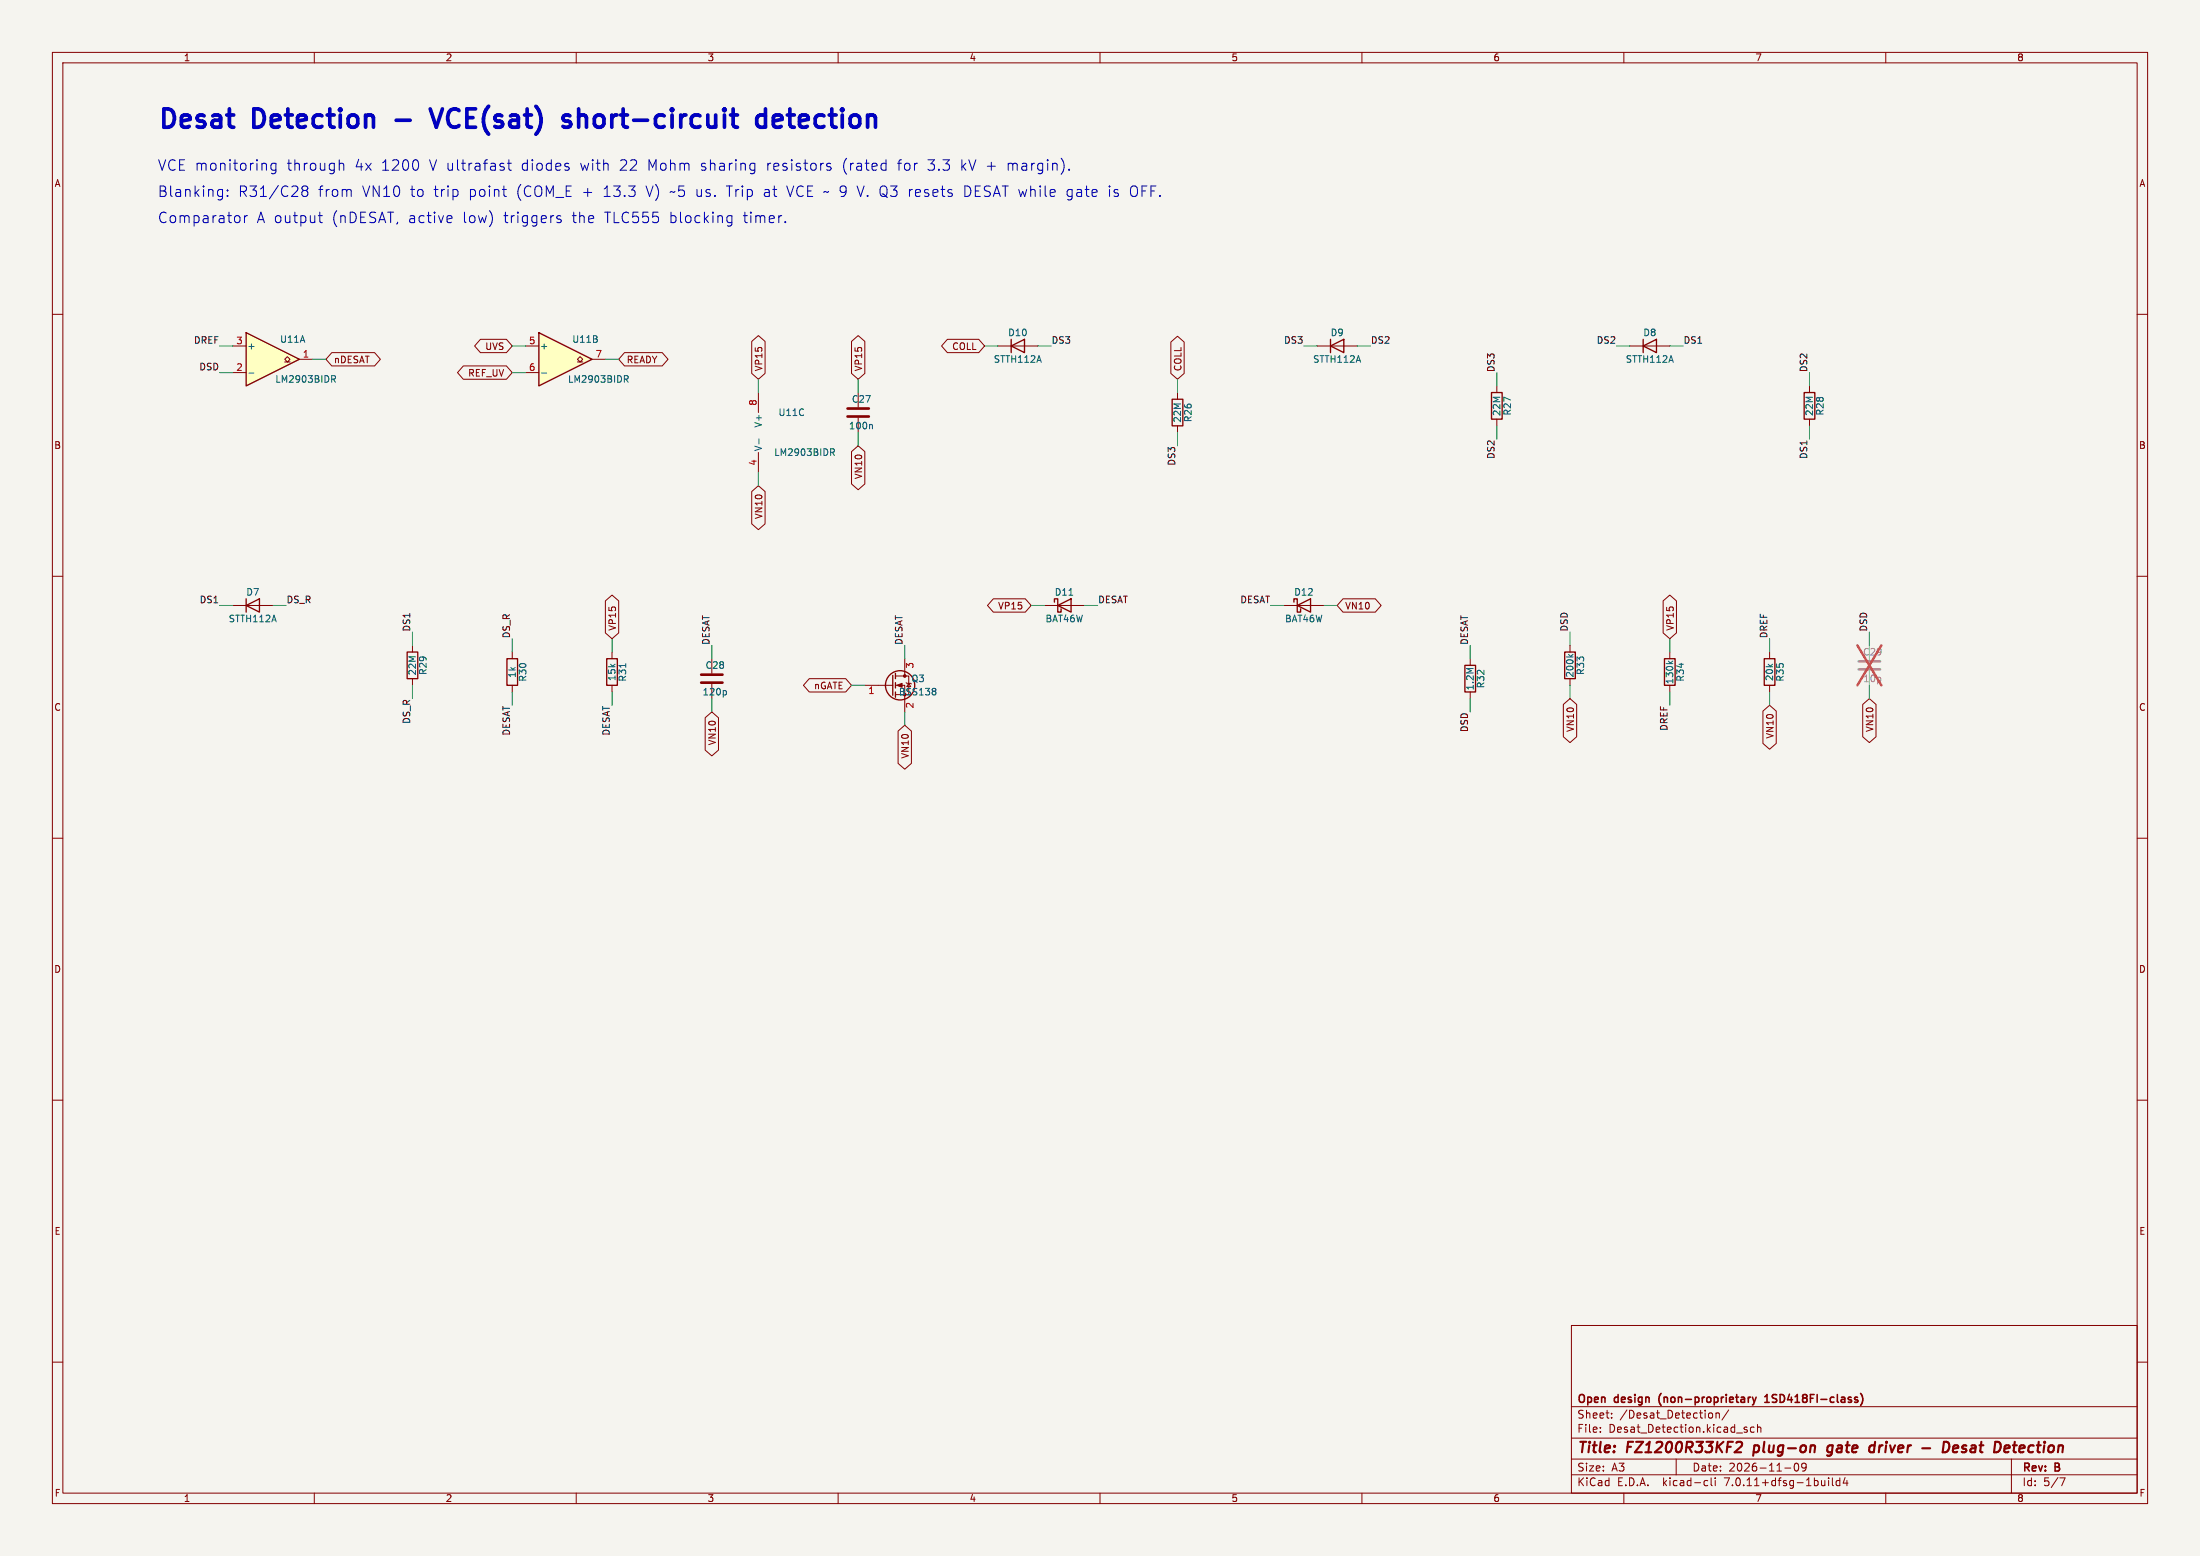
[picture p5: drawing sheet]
<svg xmlns="http://www.w3.org/2000/svg" width="420mm" height="297mm" viewBox="0 0 420 297" stroke-linecap="round" stroke-linejoin="round" font-family="sans-serif">
<path d="M0 0h420v297h-420z" fill="#f5f4ef" stroke="#f5f4ef" stroke-width=".19"/>
<g fill="none" stroke="#840000" stroke-width=".19">
<path d="M10 10h400v277h-400zM12 12h396v273h-396zM60 10v2M110 10v2M160 10v2M210 10v2M260 10v2M310 10v2M360 10v2M10 60h2M408 60h2M144.8 74.9v3.8"/>
<path d="M190.5 66h7.6M224.8 74.9v1.3M251.5 66h7.6M144.8 86.4v3.8M224.8 81.3v1.3M10 110h2M245.1 115.6h7.6M408 110h2M135.9 125.7v2.8M135.9 130.6v2.8M10 160h2M408 160h2"/>
<path d="M10 210h2M408 210h2M10 260h2M300 253h108v32h-108zM408 260h2M300 278.5h108M300 274.5h108M300 268.5h108M305.5 273.2v.2M305.5 272.5v.1M307.7 270.5v.2M307.7 269.8v.1"/>
<path d="M320 278.5v3M326.4 269.7l.4 .1 .1 .2v.5l-.5 .2M327.6 269.8l.2-.1 .4 .1v.9M327.6 269.7v1M330 269.1l-1.3 1.9M332.9 272.7l.7 .4-.2 .3-.5-.1M333.5 272.5l-.3-.1-.3 .2M334.9 272.5l-.5-.1-.2 .3 .1 .6h.6M335.5 272.5l.2-.1 .4 .1 .1 .9M335.5 271.9v1.5M342.7 279.4a.81 .81 0 0 0 .3 1.4l.2-.2 .2-.4-.2-.8M344 279.4l-.1 .5 .2 .2 .4 .1 .3-.3"/>
<path d="M344.7 279.4a.99 .99 0 0 1-.3 1.4h-.3M384 278.5v6.5M60 285v2M110 285v2M160 285v2M210 285v2M260 285v2M300 281.5h108M310 285v2M325.6 282.6l.4 .1M326 283.5l-.4 .1M326.7 282.1v1.3l.2 .2"/>
<path d="M327.4 282.1v.1M327.4 282.6v1M340.7 280.2h1.2M349.1 282.1v.1M349.1 282.6v1M349.8 282.1v1.3l.2 .2M351.2 282.7l-.4-.1-.3 .3 .2 .6h.5M351.2 282.1v1.5M352.2 282l-.3 1.1h.9M352.6 282.6v1M360 285v2M393.2 282.1h1l-.6 1.5"/>
</g>
<path d="M331.6 275.3l.7-.1 .2 .2 .1 .4-.2 .3-1.3 1.1h1.3M334.9 275.9l-.2 2M349.7 277.5a.6 .6 0 0 1-.9 .3M349.7 275.9a.66 .66 0 0 0-.8 .4l-.1 .5 .2 .3h.7M357.3 275.9l.6 .1M357.7 277.1l-.6 .1M358 275.2l-.3 2M367 276.4h1.5M372.1 276.1a.72 .72 0 0 0-.5-.9h-.5l-.2 2M372.8 276.5l1-.2v-.3l-.6-.1-.3 .3v.9h.7M384.3 275.9h.7M384.6 275.2l-.2 1.7 .1 .2 .4 .1" fill="none" stroke="#840000" stroke-width=".4"/>
<path d="M334.5 266.7l.4 1M334.9 267.7l-.4 .5M335.3 266.7l-.4 1M336.9 267.7h.9M336.9 266.6l.4-.4v1.5M355.2 266a1.72 1.72 0 0 1 0 2.3" fill="none" stroke="#840000" stroke-width=".3"/>
<path d="M144.9 83.8v.9M158.6 85.7h.5l.2 .2-.1 .4h-.6M158.9 86.3l.4 .6M138.4 131.8l.3 .3v.3l-.3 .3" fill="none" stroke="#006464" stroke-width=".19"/>
<path d="M193 66l2.6-1.2v2.5zM193 64.8v2.5M223.8 76.2h2v5.1h-2zM254 66l2.5-1.2v2.5zM254 64.8v2.5M247 114.9v-.6h.6v2.5h.7v-.6M247.6 115.6l2.6-1.3v2.5z" fill="none" stroke="#840000" stroke-width=".25"/>
<path d="M133.9 130.3h4M133.9 128.8h4" fill="none" stroke="#840000" stroke-width=".51"/>
<path d="M102.9 63.5l10.1 5.1-10.1 5.1z" fill="#ffffc2"/>
<path d="M102.9 63.5l10.1 5.1-10.1 5.1z" fill="none" stroke="#840000" stroke-width=".25"/>
<path d="M100.3 66h2.6M100.3 71.1h2.6M110.2 69.1h.5l-.5-.5 .5-.5 .6 .5-.6 .5h.6M113 68.6h2.6" fill="none" stroke="#840000" stroke-width=".19"/>
<path d="M103.4 71.2h1M119.2 71.7h.5l.2 .2-.1 .4-.6 .1M119.5 72.4l.4 .6" fill="none" stroke="#006464" stroke-width=".19"/>
<path d="M47 63.5l10.1 5.1-10.1 5.1z" fill="#ffffc2"/>
<g fill="none" stroke="#840000" stroke-width=".25">
<path d="M47 63.5l10.1 5.1-10.1 5.1zM284.7 74.9h2.1v5.1h-2.1zM313.7 66l2.5-1.2v2.5zM313.7 64.8v2.5M344.4 74.9h2.1v5.1h-2.1zM47 115.6l2.5-1.3v2.5zM47 114.3v2.5M201.3 114.9v-.6h.6v2.5h.7v-.6M201.9 115.6l2.6-1.3v2.5zM77.7 124.5h2.1v5h-2.1zM96.8 125.7h2v5.1h-2zM115.8 125.7h2.1v5.1h-2.1z"/>
<path d="M170.4 128.9v3.8M170.9 128.5v1M170.9 130.3v1M170.9 132.1v1M279.7 127h2v5.1h-2zM298.7 124.5h2v5h-2zM317.8 125.7h2v5.1h-2zM336.8 125.7h2v5.1h-2z"/>
<circle cx="171.8" cy="130.8" r="2.79"/>
</g>
<g fill="none" stroke="#840000" stroke-width=".19">
<path d="M44.4 71.1h2.6M44.4 66h2.6M54.4 69.1h.5l-.5-.5 .5-.5 .5 .5-.5 .5h.5M57.1 68.6h2.6M63.3 67.3h8.2l1.1 1.3-1.1 1.3h-8.2l-1.1-1.3zM88.5 69.8h8.2l1.1 1.3-1.1 1.3h-8.2l-1.2-1.3zM91.7 64.8h5l1.1 1.2-1.1 1.3h-5l-1.1-1.3zM119.2 67.3h7.2l1.1 1.3-1.1 1.3h-7.2l-1.1-1.3zM143.5 65.2l1.3-1.1 1.3 1.1v6.1l-1.3 1.1-1.3-1.1zM162.6 65.2l1.2-1.1 1.3 1.1v6.1l-1.3 1.1-1.2-1.1zM163.8 74.9v2.8M163.8 79.8v2.8"/>
<path d="M180.9 64.8h5.9l1.2 1.2-1.2 1.3h-5.9l-1.2-1.3zM223.5 65.3l1.3-1.1 1.3 1.1v6l-1.3 1.1-1.3-1.1zM285.7 73.7v1.2M311.1 66h7.7M345.4 73.7v1.2M143.5 93.8l1.3-1.1 1.3 1.1v6.2l-1.3 1.1-1.3-1.1zM162.6 86.2l1.2-1.1 1.3 1.1v6.2l-1.3 1.1-1.2-1.1zM285.7 80v1.3M345.4 80v1.3M44.4 115.6h7.7M115.6 114.7l1.2-1.1 1.3 1.1v6.1l-1.3 1.1-1.2-1.1zM189.6 114.3h6.1l1.1 1.3-1.1 1.2h-6.1l-1.1-1.2z"/>
<path d="M199.4 115.6h7.6M256.4 114.3h6.2l1.1 1.3-1.1 1.2h-6.2l-1.1-1.2zM317.5 114.7l1.3-1.1 1.2 1.1v6.1l-1.2 1.1-1.3-1.1zM78.7 123.2v1.3M78.7 129.5v1.3M97.8 124.5v1.2M97.8 130.8v1.3M116.8 124.5v1.2M116.8 130.8v1.3M134.6 137l1.3-1.1 1.3 1.1v6.2l-1.3 1.1-1.3-1.1zM154.5 129.5h6.9l1.2 1.3-1.2 1.3h-6.9l-1.1-1.3zM165.1 130.8h5.3"/>
<path d="M170.9 130.8h1.8v5.1M170.9 129h2.6v3.6h-2.6M171.4 139.5l1.3-1.1 1.3 1.1v6.2l-1.3 1.1-1.3-1.1zM172.7 125.7v3.3M173 130.3l1 .3M173.5 130.4l.4 .7h-.8zM280.7 125.7v1.3M280.7 132.1v1.3M298.4 134.5l1.3-1.1 1.3 1.1v6.1l-1.3 1.1-1.3-1.1zM299.7 123.2v1.3M299.7 129.5v1.3M318.8 124.5v1.2"/>
<path d="M318.8 130.8v1.3M336.5 135.7l1.3-1.1 1.3 1.1v6.2l-1.3 1.1-1.3-1.1zM337.8 124.5v1.2M337.8 130.8v1.3M355.6 134.5l1.3-1.1 1.2 1.1v6.1l-1.2 1.1-1.3-1.1z"/>
</g>
<path d="M47.5 71.2h1M63.3 71.7h.5l.2 .2-.1 .4-.6 .1M63.6 72.4l.4 .6M166.4 81l.2 .2v.7M204.1 113.6h.7M119.5 126.7v.7M178.4 131.4l.3 .2-.3 .3 .3 .3v.2l-.3 .3M299.5 124.9l.4 .5M300.3 124.9l-.5 .4M318.5 126.2l.5 .5M319.3 126.2l-.4 .3" fill="none" stroke="#006464" stroke-width=".19"/>
<path d="M161.8 79.5h4.1M161.8 78h4.1" fill="none" stroke="#840000" stroke-width=".51"/>
<path d="M354.8 127.8h4.1M354.8 126.2h4.1" fill="none" stroke="#9c9b98" stroke-width=".51"/>
<path d="M356.9 123.2v2.8M356.9 128v2.8" fill="none" stroke="#9c9b98" stroke-width=".19"/>
<path d="M354.6 123.2l4.6 7.6M359.2 123.2l-4.6 7.6" fill="none" stroke="#eb3a3d" stroke-width=".46"/>
<g fill="#840000" stroke="#840000" stroke-width=".19">
<path d="M171.2 130.8l1-.4v.8z"/>
<circle cx="172.7" cy="129" r=".25"/>
</g>
<path d="M82.1 20.8l1.2 3.5 1.2-3.5M108.8 22.1l-.3-.1h-.5l-.4 .1-.1 .4 .1 .5 1.2 .3 .2 .3-.2 .5-.3 .2h-.7l-.3-.2M146.1 22.1l-.3-.1h-.7l-.3 .1-.3 .5v1l.3 .5 .3 .2h.7l.3-.2M146.1 20.8v3.5M148.8 22h-.7l-.3 .1-.2 .4v1.3l.2 .3 .3 .2h.7M149.3 22.8l-1.7 .3" fill="none" stroke="#0000c2" stroke-width=".7"/>
<g fill="none" stroke="#0000c2" stroke-width=".19">
<path d="M41.9 36.2l.6 .1M42.5 36.2v1.6l-.4 .4M42.5 37.4l-.6 .1M43.4 37.3v.2M43.4 36.3v.1M52.7 31.2v1.6a.54 .54 0 0 1-.9 .3M52.7 31.3l-.6-.1-.4 .3v.6l.2 .3h.8M58 36.4l-.4 .3v.4l.4 .4h.4l.4-.4v-.4l-.4-.3M58 36.4l-.4-.4 .1-.3 .3-.2h.4l.4 .4-.1 .3-.3 .2M58 36.4h.4M64.9 31.3l.2-.1 .4 .1 .1 1.2M79.8 30.9v1.2"/>
<path d="M95.9 36.2h.8M96 31.8l.3 .3-.1 .3-.2 .1M96 31.2l.2 .1M96.5 37.5h.2M96.9 31.2h.7M97.1 30.5v1.7l.1 .2 .4 .1M143.9 31.2l.2 .1M144.1 31.2l-.1 1.8M144.1 32.4l-.2 .1M157.9 31.7l.7 .2 .1 .2-.1 .3-.6 .1M157.9 31.3l.2-.1 .5 .1M204.1 32.3v.2"/>
<path d="M211.8 35.5v.2M211.8 36.2v1.3M215.9 35.8v1.4M45.6 41.3l.2 .2v.6l-.2 .3M46.7 41.2v1.3M47.2 41.2l-.3 .1-.2 .2M60.8 41.2h.7M61.1 40.5v1.7v.2l.4 .1M86 41.2l.2 .1 .1 .3-1 .2M86.2 42.4l-.2 .1M106.4 41.3l.2-.1 .5 .1M106.4 41.7l.7 .2v.3l-.2 .3-.6-.1"/>
<path d="M139 41.3l.1-.1 .6 .1M139 42.4h.7M139.7 41.2v1.6a.54 .54 0 0 1-.6 .4M149.9 42.3v.2"/>
</g>
<g fill="none" stroke="#009600" stroke-width=".19">
<path d="M41.9 66h2.5M41.9 71.1h2.5M59.7 68.6h2.5M97.8 66h2.5M97.8 71.1h2.5M115.6 68.6h2.5M144.8 72.4v2.5M163.8 72.4v2.5M188 66h2.5M198.1 66h2.6M224.8 72.4v2.5M248.9 66h2.6"/>
<path d="M259.1 66h2.5M285.7 71.1v2.6M308.6 66h2.5M318.8 66h2.5M345.4 71.1v2.6M144.8 90.2v2.5M163.8 82.6v2.5M224.8 82.6v2.5M285.7 81.3v2.5M345.4 81.3v2.5M41.9 115.6h2.5M52.1 115.6h2.5"/>
<path d="M196.8 115.6h2.6M207 115.6h2.5M242.6 115.6h2.5M252.7 115.6h2.6M78.7 120.7v2.5M78.7 130.8v2.6M97.8 121.9v2.6M97.8 132.1v2.5M116.8 121.9v2.6M116.8 132.1v2.5M135.9 123.2v2.5M135.9 133.4v2.5"/>
<path d="M162.6 130.8h2.5M172.7 123.2v2.5M172.7 135.9v2.5M280.7 123.2v2.5M280.7 133.4v2.5M299.7 120.7v2.5M299.7 130.8v2.6M318.8 121.9v2.6M318.8 132.1v2.5M337.8 121.9v2.6M337.8 132.1v2.5M356.9 120.7v2.5"/>
<path d="M356.9 130.8v2.6"/>
</g>
<g font-size="4.9" fill="#0000c2">
<text x="30" y="24.7">Desat</text>
<text x="48.6" y="24.7">Detection</text>
<text x="77.1" y="24.7">-</text>
<text x="85.5" y="24.7">VCE(sat)</text>
<text x="111.9" y="24.7">short-circuit</text>
<text x="150.3" y="24.7">detection</text>
</g>
<g font-size="2.8" fill="#0000c2">
<text x="30" y="32.8">VCE monitoring</text>
<text x="54.7" y="32.8">through</text>
<text x="67.7" y="32.8">4x</text>
<text x="72.8" y="32.8">1200</text>
<text x="82" y="32.8">V ultrafast</text>
<text x="99.6" y="32.8">diodes</text>
<text x="110.9" y="32.8">with</text>
<text x="118.5" y="32.8">22</text>
<text x="123.9" y="32.8">Mohm</text>
<text x="134.1" y="32.8">sharing</text>
<text x="146.7" y="32.8">resistors</text>
<text x="161.2" y="32.8">(rated</text>
<text x="171.8" y="32.8">for</text>
<text x="177.6" y="32.8">3.3</text>
<text x="184" y="32.8">kV +</text>
<text x="192.9" y="32.8">margin).</text>
<text x="30" y="37.7">Blanking:</text>
<text x="45.4" y="37.7">R31/C28</text>
<text x="60.7" y="37.7">from</text>
<text x="69.1" y="37.7">VN10</text>
<text x="78.3" y="37.7">to</text>
<text x="82.9" y="37.7">trip</text>
<text x="89.6" y="37.7">point</text>
<text x="98.7" y="37.7">(COM_E +</text>
<text x="115.4" y="37.7">13.3</text>
<text x="123.6" y="37.7">V) ~5 us.</text>
<text x="139.1" y="37.7">Trip</text>
<text x="146.2" y="37.7">at</text>
<text x="150.8" y="37.7">VCE ~ 9 V. Q3 resets</text>
<text x="184.8" y="37.7">DESAT while</text>
<text x="204.6" y="37.7">gate</text>
<text x="212.6" y="37.7">is</text>
<text x="216.8" y="37.7">OFF.</text>
<text x="30" y="42.8">Comparator</text>
<text x="48.9" y="42.8">A output</text>
<text x="63.3" y="42.8">(nDESAT,</text>
<text x="77.9" y="42.8">active</text>
<text x="88.4" y="42.8">low)</text>
<text x="96.2" y="42.8">triggers</text>
<text x="109.4" y="42.8">the</text>
<text x="115.6" y="42.8">TLC555</text>
<text x="128" y="42.8">blocking</text>
<text x="142.2" y="42.8">timer.</text>
</g>
<g font-size="2.8" fill="#840000">
<text x="301" y="277.9">Title:</text>
<text x="310.6" y="277.9">FZ1200R33KF2</text>
<text x="335.6" y="277.9">plug-on</text>
<text x="350.5" y="277.9">gate</text>
<text x="359.3" y="277.9">driver</text>
<text x="370.1" y="277.9">-</text>
<text x="374.9" y="277.9">Desat</text>
<text x="385.5" y="277.9">Detection</text>
</g>
<g font-size="2.1" fill="#840000">
<text x="301" y="268.2">Open</text>
<text x="308.3" y="268.2">design</text>
<text x="317.3" y="268.2">(non-proprietary</text>
<text x="338.2" y="268.2">1SD418FI-class)</text>
<text x="301" y="273.7">File:</text>
<text x="301" y="271">Sheet:</text>
<text x="307.1" y="273.7">Desat_Detection.kicad_sch</text>
<text x="309.2" y="271">/Desat_Detection/</text>
<text x="301" y="281.1">Size:</text>
<text x="307.6" y="281.1">A3</text>
<text x="323" y="281.1">Date:</text>
<text x="330" y="281.1">2026-11-09</text>
<text x="386" y="281.3">Rev:</text>
<text x="392.4" y="281.3">B</text>
<text x="301" y="283.9">KiCad</text>
<text x="308.7" y="283.9">E.D.A.</text>
<text x="317.6" y="283.9">kicad-cli</text>
<text x="329.5" y="283.9">7.0.11+dfsg-1build4</text>
<text x="386" y="283.9">Id:</text>
<text x="390.1" y="283.9">5/7</text>
</g>
<g font-size="1.8" fill="#840000">
<text x="35" y="11.9">1</text>
<text x="85" y="11.9">2</text>
<text x="135" y="11.9">3</text>
<text x="185" y="11.9">4</text>
<text x="235" y="11.9">5</text>
<text x="285" y="11.9">6</text>
<text x="335" y="11.9">7</text>
<text x="385" y="11.9">8</text>
<text x="10.3" y="35.9">A</text>
<text x="408.3" y="35.9">A</text>
<text x="63.7" y="69.5">nDESAT</text>
<text x="92.5" y="67">UVS</text>
<text x="119.5" y="69.5">READY</text>
<text x="145.7" y="71" transform="rotate(-90 145.7 71)">VP15</text>
<text x="164.8" y="71" transform="rotate(-90 164.8 71)">VP15</text>
<text x="181.7" y="67">COLL</text>
<text x="225.7" y="71" transform="rotate(-90 225.7 71)">COLL</text>
<text x="89.3" y="72.1">REF_UV</text>
<text x="10.3" y="85.9">B</text>
<text x="408.2" y="85.9">B</text>
<text x="164.8" y="91.6" transform="rotate(-90 164.8 91.6)">VN10</text>
<text x="145.7" y="99.2" transform="rotate(-90 145.7 99.2)">VN10</text>
<text x="190.4" y="116.5">VP15</text>
<text x="256.7" y="116.5">VN10</text>
<text x="117.8" y="120.5" transform="rotate(-90 117.8 120.5)">VP15</text>
<text x="319.7" y="120.5" transform="rotate(-90 319.7 120.5)">VP15</text>
<text x="155.3" y="131.8">nGATE</text>
<text x="10.3" y="135.9">C</text>
<text x="408.2" y="135.9">C</text>
<text x="136.8" y="142.4" transform="rotate(-90 136.8 142.4)">VN10</text>
<text x="300.7" y="139.8" transform="rotate(-90 300.7 139.8)">VN10</text>
<text x="338.8" y="141.1" transform="rotate(-90 338.8 141.1)">VN10</text>
<text x="357.8" y="139.8" transform="rotate(-90 357.8 139.8)">VN10</text>
<text x="173.7" y="144.9" transform="rotate(-90 173.7 144.9)">VN10</text>
<text x="10.3" y="185.9">D</text>
<text x="408.2" y="185.9">D</text>
<text x="10.3" y="235.9">E</text>
<text x="408.3" y="235.9">E</text>
<text x="10.3" y="285.9">F</text>
<text x="35" y="286.9">1</text>
<text x="85" y="286.9">2</text>
<text x="135" y="286.9">3</text>
<text x="185" y="286.9">4</text>
<text x="235" y="286.9">5</text>
<text x="285" y="286.9">6</text>
<text x="335" y="286.9">7</text>
<text x="385" y="286.9">8</text>
<text x="408.3" y="285.9">F</text>
</g>
<g font-size="1.8" fill="#0f0f0f">
<text x="36.9" y="65.7">DREF</text>
<text x="200.7" y="65.7">DS3</text>
<text x="245" y="65.7">DS3</text>
<text x="261.6" y="65.7">DS2</text>
<text x="304.7" y="65.7">DS2</text>
<text x="321.3" y="65.7">DS1</text>
<text x="38" y="70.8">DSD</text>
<text x="285.4" y="71.1" transform="rotate(-90 285.4 71.1)">DS3</text>
<text x="345.1" y="71.1" transform="rotate(-90 345.1 71.1)">DS2</text>
<text x="224.4" y="89" transform="rotate(-90 224.4 89)">DS3</text>
<text x="285.4" y="87.7" transform="rotate(-90 285.4 87.7)">DS2</text>
<text x="345.1" y="87.7" transform="rotate(-90 345.1 87.7)">DS1</text>
<text x="38" y="115.2">DS1</text>
<text x="54.6" y="115.2">DS_R</text>
<text x="209.5" y="115.2">DESAT</text>
<text x="236.7" y="115.2">DESAT</text>
<text x="78.4" y="120.7" transform="rotate(-90 78.4 120.7)">DS1</text>
<text x="97.4" y="121.9" transform="rotate(-90 97.4 121.9)">DS_R</text>
<text x="135.5" y="123.2" transform="rotate(-90 135.5 123.2)">DESAT</text>
<text x="172.4" y="123.2" transform="rotate(-90 172.4 123.2)">DESAT</text>
<text x="280.3" y="123.2" transform="rotate(-90 280.3 123.2)">DESAT</text>
<text x="299.4" y="120.7" transform="rotate(-90 299.4 120.7)">DSD</text>
<text x="337.5" y="121.9" transform="rotate(-90 337.5 121.9)">DREF</text>
<text x="356.5" y="120.7" transform="rotate(-90 356.5 120.7)">DSD</text>
<text x="78.4" y="138.3" transform="rotate(-90 78.4 138.3)">DS_R</text>
<text x="97.4" y="140.5" transform="rotate(-90 97.4 140.5)">DESAT</text>
<text x="116.5" y="140.5" transform="rotate(-90 116.5 140.5)">DESAT</text>
<text x="280.3" y="139.8" transform="rotate(-90 280.3 139.8)">DSD</text>
<text x="318.4" y="139.6" transform="rotate(-90 318.4 139.6)">DREF</text>
</g>
<g font-size="1.8" fill="#a90000">
<text x="45" y="65.8">3</text>
<text x="100.9" y="65.8">5</text>
<text x="45" y="70.9">2</text>
<text x="57.7" y="68.3">1</text>
<text x="100.9" y="70.9">6</text>
<text x="113.6" y="68.3">7</text>
<text x="144.5" y="77.5" transform="rotate(-90 144.5 77.5)">8</text>
<text x="144.5" y="89" transform="rotate(-90 144.5 89)">4</text>
<text x="174.7" y="127.7" transform="rotate(-90 174.7 127.7)">3</text>
<text x="165.7" y="132.8">1</text>
<text x="174.7" y="135.3" transform="rotate(-90 174.7 135.3)">2</text>
</g>
<g font-size="1.8" fill="#006464">
<text x="53.4" y="65.6">U11A</text>
<text x="109.1" y="65.6">U11B</text>
<text x="192.4" y="64.4">D10</text>
<text x="253.9" y="64.4">D9</text>
<text x="313.6" y="64.4">D8</text>
<text x="47.1" y="66.9">+</text>
<text x="103" y="66.9">+</text>
<text x="189.6" y="69.4">STTH112A</text>
<text x="250.6" y="69.4">STTH112A</text>
<text x="310.3" y="69.4">STTH112A</text>
<text x="52.5" y="73.3">LM2903BIDR</text>
<text x="108.3" y="73.3">LM2903BIDR</text>
<text x="162.5" y="77.1">C27</text>
<text x="145.6" y="81.7" transform="rotate(-90 145.6 81.7)">V+</text>
<text x="148.5" y="79.6">U11C</text>
<text x="162" y="82.1">100n</text>
<text x="225.7" y="80.8" transform="rotate(-90 225.7 80.8)">22M</text>
<text x="227.7" y="80.7" transform="rotate(-90 227.7 80.7)">R26</text>
<text x="286.6" y="79.5" transform="rotate(-90 286.6 79.5)">22M</text>
<text x="288.6" y="79.4" transform="rotate(-90 288.6 79.4)">R27</text>
<text x="346.3" y="79.5" transform="rotate(-90 346.3 79.5)">22M</text>
<text x="348.3" y="79.4" transform="rotate(-90 348.3 79.4)">R28</text>
<text x="145.6" y="86.2" transform="rotate(-90 145.6 86.2)">V-</text>
<text x="147.7" y="87.2">LM2903BIDR</text>
<text x="46.9" y="113.9">D7</text>
<text x="201.3" y="113.9">D11</text>
<text x="247" y="113.9">D12</text>
<text x="43.6" y="119">STTH112A</text>
<text x="199.5" y="119">BAT46W</text>
<text x="245.2" y="119">BAT46W</text>
<text x="79.6" y="129" transform="rotate(-90 79.6 129)">22M</text>
<text x="81.6" y="128.9" transform="rotate(-90 81.6 128.9)">R29</text>
<text x="98.7" y="129.5" transform="rotate(-90 98.7 129.5)">1k</text>
<text x="100.7" y="130.2" transform="rotate(-90 100.7 130.2)">R30</text>
<text x="117.7" y="130.1" transform="rotate(-90 117.7 130.1)">15k</text>
<text x="119.7" y="130.2" transform="rotate(-90 119.7 130.2)">R31</text>
<text x="134.6" y="127.9">C28</text>
<text x="173.9" y="130.4">Q3</text>
<text x="281.5" y="131.9" transform="rotate(-90 281.5 131.9)">1.2M</text>
<text x="283.6" y="131.5" transform="rotate(-90 283.6 131.5)">R32</text>
<text x="300.6" y="129.4" transform="rotate(-90 300.6 129.4)">200k</text>
<text x="302.6" y="128.9" transform="rotate(-90 302.6 128.9)">R33</text>
<text x="319.6" y="130.7" transform="rotate(-90 319.6 130.7)">130k</text>
<text x="321.7" y="130.2" transform="rotate(-90 321.7 130.2)">R34</text>
<text x="338.7" y="130.1" transform="rotate(-90 338.7 130.1)">20k</text>
<text x="340.7" y="130.2" transform="rotate(-90 340.7 130.2)">R35</text>
<text x="134" y="132.9">120p</text>
<text x="171.5" y="132.9">BSS138</text>
</g>
<g font-size="1.8" fill="#939391">
<text x="355.6" y="125.3">C29</text>
<text x="355.6" y="130.4">10p</text>
</g>
</svg>
